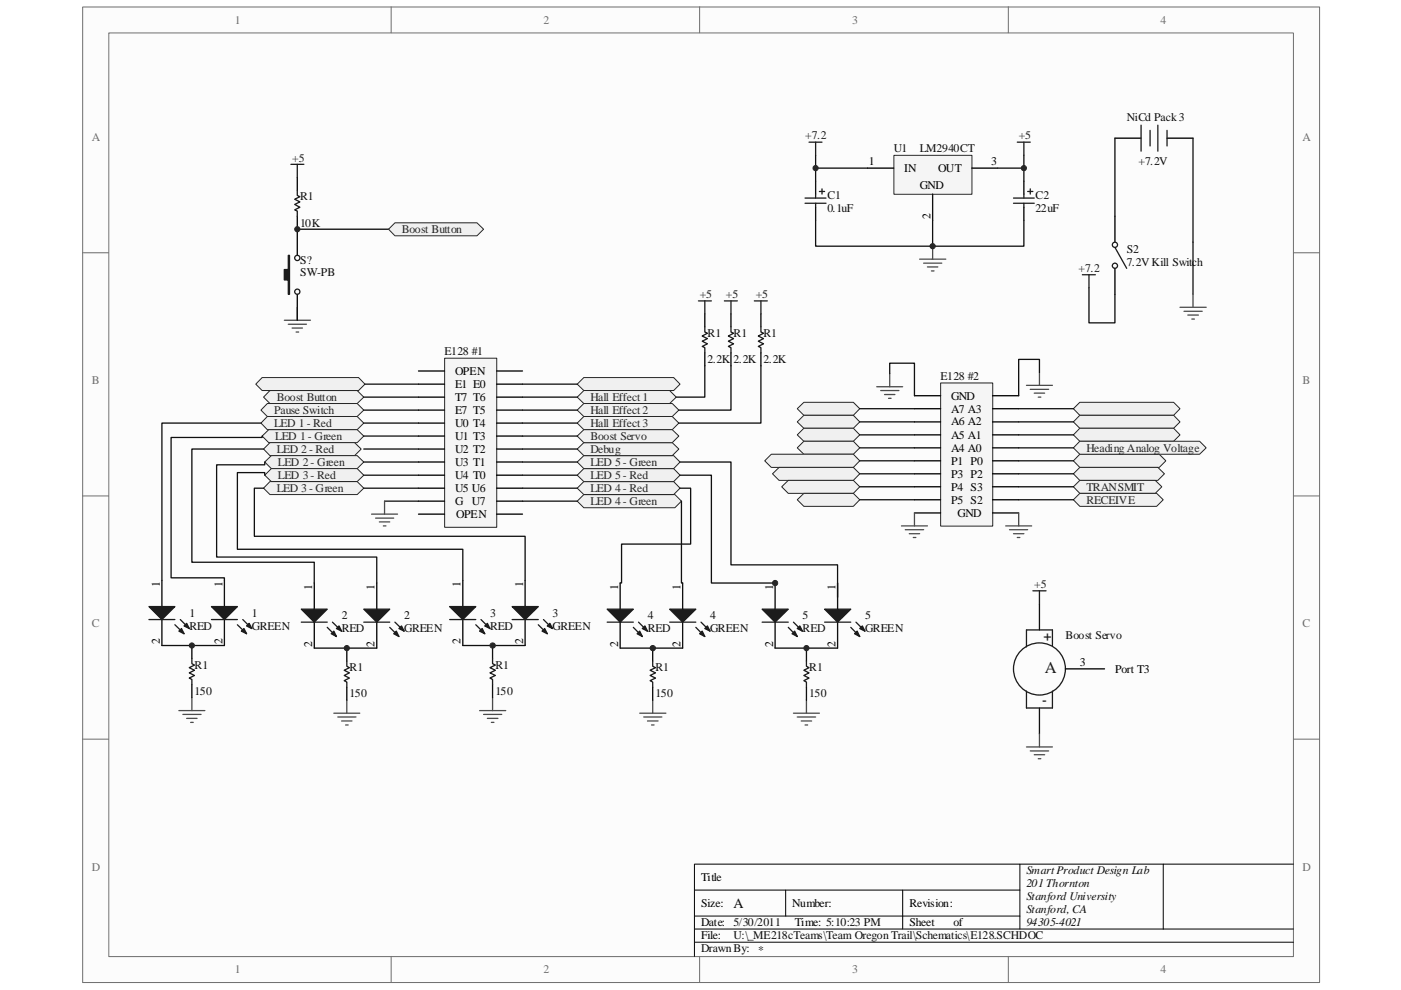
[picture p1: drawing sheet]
<svg xmlns="http://www.w3.org/2000/svg" width="297mm" height="210mm" viewBox="0 0 297 210" stroke-linecap="round" stroke-linejoin="round" font-family="sans-serif">
<path d="M17.6 1.5h262.2v206.8h-262.2z" fill="#fcfcfc"/>
<path d="M17.5 1.5h262.3v206.8h-262.3z" fill="none" stroke="#6e6e6e" stroke-width=".21"/>
<path d="M23.1 7h251.1v195.8h-251.1z" fill="#fcfcfc"/>
<g fill="none" stroke="#6e6e6e" stroke-width=".21">
<path d="M23.1 7h251.1v195.8h-251.1zM82.9 1.4v5.5M148.3 1.4v5.5M213.8 1.4v5.5M17.5 53.6h5.5M274.2 53.6h5.5M17.5 105.2h5.5M274.2 105.2h5.5M17.5 156.7h5.5M274.2 156.7h5.5M82.9 202.8v5.5M148.3 202.8v5.5"/>
<path d="M213.8 202.8v5.5"/>
</g>
<path d="M147.2 188.7h69M147.2 197h127M147.2 194.2h69M147.2 199.8h127M166.6 188.7v5.5M191.4 188.7v8.3M216.2 183.2v13.8M246.6 183.2h-99.4v19.6M274.2 183.2h-27.6v13.8" fill="none" stroke="#000" stroke-width=".21"/>
<path d="M94.3 76h11v35.8h-11z" fill="#f5f5f5"/>
<path d="M94.3 75.9h11v35.9h-11z" fill="none" stroke="#262626" stroke-width=".21"/>
<g fill="none" stroke="#000" stroke-width=".28">
<path d="M88.7 78.7h5.5M105.3 78.7h5.5M88.7 81.4h5.5M88.7 84.2h5.5M88.7 87h5.5M88.7 89.7h5.5M88.7 92.5h5.5M88.7 95.2h5.5M88.7 98h5.5M105.3 81.4h5.5M105.3 84.2h5.5M105.3 87h5.5"/>
<path d="M105.3 89.7h5.5M105.3 92.5h5.5M105.3 95.2h5.5M105.3 98h5.5M88.7 100.8h5.5M88.7 103.5h5.5M88.7 106.3h5.5M88.7 109h5.5M105.3 100.8h5.5M105.3 103.5h5.5M105.3 106.3h5.5M105.3 109h5.5"/>
</g>
<path d="M199.5 81.2h11v30.3h-11z" fill="#f5f5f5"/>
<path d="M199.4 81.2h11.1v30.3h-11.1z" fill="none" stroke="#262626" stroke-width=".21"/>
<g fill="none" stroke="#000" stroke-width=".28">
<path d="M193.9 83.9h5.5M193.9 86.7h5.5M193.9 89.5h5.5M193.9 92.2h5.5M193.9 95h5.5M193.9 97.7h5.5M210.4 83.9h5.6M210.4 86.7h5.6M210.4 89.5h5.6M210.4 92.2h5.6M210.4 95h5.6M210.4 97.7h5.6"/>
<path d="M193.9 100.5h5.5M193.9 103.2h5.5M193.9 106h5.5M193.9 108.8h5.5M210.4 100.5h5.6M210.4 103.2h5.6M210.4 106h5.6M210.4 108.8h5.6"/>
</g>
<g fill="none" stroke="#4c4c4c" stroke-width=".28">
<path d="M78.8 109h5.5M79.6 109.9h3.9M80.4 110.7h2.2M81.3 111.5h.5M81.5 106.3v2.7M191.1 111.5h5.5M191.9 112.3h3.9M192.8 113.2h2.2M193.6 114h.6M193.9 108.8v2.7M213.2 111.5h5.5M214 112.3h3.9"/>
<path d="M214.9 113.2h2.2M215.7 114h.5M216 108.8v2.7"/>
</g>
<path d="M81.5 106.3h7.2" fill="none" stroke="#0e0e0e" stroke-width=".28"/>
<path d="M57.2 82.8h18.5l1.4 1.4-1.4 1.4h-18.5l-1.3-1.4z" fill-rule="evenodd" fill="#f0f0f0"/>
<path d="M57.2 82.8h18.5l1.4 1.4-1.4 1.4h-18.5l-1.3-1.4z" fill="none" stroke="#262626" stroke-width=".21"/>
<path d="M55.6 80.1h20.4l1.4 1.3-1.4 1.4h-20.4l-1.4-1.4z" fill-rule="evenodd" fill="#f0f0f0"/>
<path d="M55.6 80.1h20.4l1.4 1.3-1.4 1.4h-20.4l-1.4-1.4z" fill="none" stroke="#262626" stroke-width=".21"/>
<path d="M77.1 84.2h11.6M77.4 81.4h11.3" fill="none" stroke="#0e0e0e" stroke-width=".28"/>
<path d="M56.7 85.6h19l1.4 1.4-1.4 1.3h-19l-1.4-1.3z" fill-rule="evenodd" fill="#f0f0f0"/>
<path d="M56.7 85.6h19l1.4 1.4-1.4 1.3h-19l-1.4-1.3z" fill="none" stroke="#262626" stroke-width=".21"/>
<path d="M77.1 87h11.6" fill="none" stroke="#0e0e0e" stroke-width=".28"/>
<path d="M56.7 88.3h19l1.4 1.4-1.4 1.4h-19l-1.4-1.4z" fill-rule="evenodd" fill="#f0f0f0"/>
<path d="M56.7 88.3h19l1.4 1.4-1.4 1.4h-19l-1.4-1.4z" fill="none" stroke="#262626" stroke-width=".21"/>
<path d="M77.1 89.7h11.6" fill="none" stroke="#0e0e0e" stroke-width=".28"/>
<path d="M55.6 92.5l1.4-1.4h18.7l1.4 1.4-1.4 1.4h-18.7z" fill-rule="evenodd" fill="#f0f0f0"/>
<path d="M55.6 92.5l1.4-1.4h18.7l1.4 1.4-1.4 1.4h-18.7z" fill="none" stroke="#262626" stroke-width=".21"/>
<path d="M77.1 92.5h11.6" fill="none" stroke="#0e0e0e" stroke-width=".28"/>
<path d="M55.9 95.2l1.3-1.3h18l1.4 1.3-1.4 1.4h-18z" fill-rule="evenodd" fill="#f0f0f0"/>
<path d="M55.9 95.2l1.3-1.3h18l1.4 1.3-1.4 1.4h-18z" fill="none" stroke="#262626" stroke-width=".21"/>
<path d="M77.1 95.2h11.6" fill="none" stroke="#0e0e0e" stroke-width=".28"/>
<path d="M56.1 98l1.4-1.4h18.2l1.4 1.4-1.4 1.4h-18.2z" fill-rule="evenodd" fill="#f0f0f0"/>
<path d="M56.1 98l1.4-1.4h18.2l1.4 1.4-1.4 1.4h-18.2z" fill="none" stroke="#262626" stroke-width=".21"/>
<path d="M77.1 98h11.6" fill="none" stroke="#0e0e0e" stroke-width=".28"/>
<path d="M57.5 99.4h18.2l1.4 1.4-1.4 1.3h-18.2l-1.4-1.3z" fill-rule="evenodd" fill="#f0f0f0"/>
<path d="M57.5 99.4h18.2l1.4 1.4-1.4 1.3h-18.2l-1.4-1.3z" fill="none" stroke="#262626" stroke-width=".21"/>
<path d="M77.1 100.8h11.6" fill="none" stroke="#0e0e0e" stroke-width=".28"/>
<path d="M57.2 102.1h18.5l1.4 1.4-1.4 1.4h-18.5l-1.3-1.4z" fill-rule="evenodd" fill="#f0f0f0"/>
<path d="M57.2 102.1h18.5l1.4 1.4-1.4 1.4h-18.5l-1.3-1.4z" fill="none" stroke="#262626" stroke-width=".21"/>
<path d="M77.1 103.5h11.6" fill="none" stroke="#0e0e0e" stroke-width=".28"/>
<path d="M169 86.7l1.4-1.4h10.5l1.4 1.4-1.4 1.4h-10.5z" fill-rule="evenodd" fill="#f0f0f0"/>
<path d="M169 86.7l1.4-1.4h10.5l1.4 1.4-1.4 1.4h-10.5z" fill="none" stroke="#262626" stroke-width=".21"/>
<path d="M182.3 86.7h11.6" fill="none" stroke="#0e0e0e" stroke-width=".28"/>
<path d="M169 89.5l1.4-1.4h10.5l1.4 1.4-1.4 1.3h-10.5z" fill-rule="evenodd" fill="#f0f0f0"/>
<path d="M169 89.5l1.4-1.4h10.5l1.4 1.4-1.4 1.3h-10.5z" fill="none" stroke="#262626" stroke-width=".21"/>
<path d="M182.3 89.5h11.6" fill="none" stroke="#0e0e0e" stroke-width=".28"/>
<path d="M169 92.2l1.4-1.4h10.5l1.4 1.4-1.4 1.4h-10.5z" fill-rule="evenodd" fill="#f0f0f0"/>
<path d="M169 92.2l1.4-1.4h10.5l1.4 1.4-1.4 1.4h-10.5z" fill="none" stroke="#262626" stroke-width=".21"/>
<path d="M182.3 92.2h11.6" fill="none" stroke="#0e0e0e" stroke-width=".28"/>
<path d="M169 95l1.4-1.4h10.5l1.4 1.4-1.4 1.3h-10.5z" fill-rule="evenodd" fill="#f0f0f0"/>
<path d="M169 95l1.4-1.4h10.5l1.4 1.4-1.4 1.3h-10.5z" fill="none" stroke="#262626" stroke-width=".21"/>
<path d="M182.3 95h11.6" fill="none" stroke="#0e0e0e" stroke-width=".28"/>
<path d="M163.5 96.3h17.4l1.4 1.4-1.4 1.4h-17.4l-1.4-1.4z" fill-rule="evenodd" fill="#f0f0f0"/>
<path d="M163.5 96.3h17.4l1.4 1.4-1.4 1.4h-17.4l-1.4-1.4z" fill="none" stroke="#262626" stroke-width=".21"/>
<path d="M182.3 97.7h11.6" fill="none" stroke="#0e0e0e" stroke-width=".28"/>
<path d="M163.8 100.5l1.4-1.4h15.7l1.4 1.4-1.4 1.4h-15.7z" fill-rule="evenodd" fill="#f0f0f0"/>
<path d="M163.8 100.5l1.4-1.4h15.7l1.4 1.4-1.4 1.4h-15.7z" fill="none" stroke="#262626" stroke-width=".21"/>
<path d="M182.3 100.5h11.6" fill="none" stroke="#0e0e0e" stroke-width=".28"/>
<path d="M165.7 103.2l1.4-1.3h13.8l1.4 1.3-1.4 1.4h-13.8z" fill-rule="evenodd" fill="#f0f0f0"/>
<path d="M165.7 103.2l1.4-1.3h13.8l1.4 1.3-1.4 1.4h-13.8z" fill="none" stroke="#262626" stroke-width=".21"/>
<path d="M182.3 103.2h11.6" fill="none" stroke="#0e0e0e" stroke-width=".28"/>
<path d="M169 106l1.4-1.4h10.5l1.4 1.4-1.4 1.4h-10.5z" fill-rule="evenodd" fill="#f0f0f0"/>
<path d="M169 106l1.4-1.4h10.5l1.4 1.4-1.4 1.4h-10.5z" fill="none" stroke="#262626" stroke-width=".21"/>
<path d="M182.3 106h11.6" fill="none" stroke="#0e0e0e" stroke-width=".28"/>
<path d="M122.4 81.4l1.4-1.3h19l1.4 1.3-1.4 1.4h-19z" fill-rule="evenodd" fill="#f0f0f0"/>
<path d="M122.4 81.4l1.4-1.3h19l1.4 1.3-1.4 1.4h-19z" fill="none" stroke="#262626" stroke-width=".21"/>
<path d="M110.8 81.4h11.6" fill="none" stroke="#0e0e0e" stroke-width=".28"/>
<path d="M122.4 84.2l1.4-1.4h18.2l1.4 1.4-1.4 1.4h-18.2z" fill-rule="evenodd" fill="#f0f0f0"/>
<path d="M122.4 84.2l1.4-1.4h18.2l1.4 1.4-1.4 1.4h-18.2z" fill="none" stroke="#262626" stroke-width=".21"/>
<path d="M110.8 84.2h11.6" fill="none" stroke="#0e0e0e" stroke-width=".28"/>
<path d="M122.4 89.7l1.4-1.4h18.7l1.4 1.4-1.4 1.4h-18.7z" fill-rule="evenodd" fill="#f0f0f0"/>
<path d="M122.4 89.7l1.4-1.4h18.7l1.4 1.4-1.4 1.4h-18.7z" fill="none" stroke="#262626" stroke-width=".21"/>
<path d="M110.8 89.7h11.6" fill="none" stroke="#0e0e0e" stroke-width=".28"/>
<path d="M122.4 87l1.4-1.4h18.7l1.4 1.4-1.4 1.3h-18.7z" fill-rule="evenodd" fill="#f0f0f0"/>
<path d="M122.4 87l1.4-1.4h18.7l1.4 1.4-1.4 1.3h-18.7z" fill="none" stroke="#262626" stroke-width=".21"/>
<path d="M110.8 87h11.6" fill="none" stroke="#0e0e0e" stroke-width=".28"/>
<path d="M227.6 86.7l1.3-1.4h19.9l1.4 1.4-1.4 1.4h-19.9z" fill-rule="evenodd" fill="#f0f0f0"/>
<path d="M227.6 86.7l1.3-1.4h19.9l1.4 1.4-1.4 1.4h-19.9z" fill="none" stroke="#262626" stroke-width=".21"/>
<path d="M216 86.7h11.6" fill="none" stroke="#0e0e0e" stroke-width=".28"/>
<path d="M228.9 88.1h19.9l1.4 1.4-1.4 1.3h-19.9l-1.3-1.3z" fill-rule="evenodd" fill="#f0f0f0"/>
<path d="M228.9 88.1h19.9l1.4 1.4-1.4 1.3h-19.9l-1.3-1.3z" fill="none" stroke="#262626" stroke-width=".21"/>
<path d="M216 89.5h11.6" fill="none" stroke="#0e0e0e" stroke-width=".28"/>
<path d="M228.9 90.8h19.9l1.4 1.4-1.4 1.4h-19.9l-1.3-1.4z" fill-rule="evenodd" fill="#f0f0f0"/>
<path d="M228.9 90.8h19.9l1.4 1.4-1.4 1.4h-19.9l-1.3-1.4z" fill="none" stroke="#262626" stroke-width=".21"/>
<path d="M216 92.2h11.6" fill="none" stroke="#0e0e0e" stroke-width=".28"/>
<path d="M228.9 96.3h16.9l1.4 1.4-1.4 1.4h-16.9l-1.3-1.4z" fill-rule="evenodd" fill="#f0f0f0"/>
<path d="M228.9 96.3h16.9l1.4 1.4-1.4 1.4h-16.9l-1.3-1.4z" fill="none" stroke="#262626" stroke-width=".21"/>
<path d="M216 97.7h11.6" fill="none" stroke="#0e0e0e" stroke-width=".28"/>
<path d="M227.6 100.5l1.3-1.4h16.6l1.4 1.4-1.4 1.4h-16.6z" fill-rule="evenodd" fill="#f0f0f0"/>
<path d="M227.6 100.5l1.3-1.4h16.6l1.4 1.4-1.4 1.4h-16.6z" fill="none" stroke="#262626" stroke-width=".21"/>
<path d="M216 100.5h11.6" fill="none" stroke="#0e0e0e" stroke-width=".28"/>
<path d="M227.6 103.2l1.3-1.3h16l1.4 1.3-1.4 1.4h-16z" fill-rule="evenodd" fill="#f0f0f0"/>
<path d="M227.6 103.2l1.3-1.3h16l1.4 1.3-1.4 1.4h-16z" fill="none" stroke="#262626" stroke-width=".21"/>
<path d="M216 103.2h11.6" fill="none" stroke="#0e0e0e" stroke-width=".28"/>
<path d="M228.9 104.6h16.3l1.4 1.4-1.4 1.4h-16.3l-1.3-1.4z" fill-rule="evenodd" fill="#f0f0f0"/>
<path d="M228.9 104.6h16.3l1.4 1.4-1.4 1.4h-16.3l-1.3-1.4z" fill="none" stroke="#262626" stroke-width=".21"/>
<path d="M216 106h11.6" fill="none" stroke="#0e0e0e" stroke-width=".28"/>
<path d="M122.4 106.3l1.4-1.4h19.3l1.4 1.4-1.4 1.4h-19.3z" fill-rule="evenodd" fill="#f0f0f0"/>
<path d="M122.4 106.3l1.4-1.4h19.3l1.4 1.4-1.4 1.4h-19.3z" fill="none" stroke="#262626" stroke-width=".21"/>
<path d="M110.8 106.3h11.6" fill="none" stroke="#0e0e0e" stroke-width=".28"/>
<path d="M123.8 102.1h19l1.4 1.4-1.4 1.4h-19l-1.4-1.4z" fill-rule="evenodd" fill="#f0f0f0"/>
<path d="M123.8 102.1h19l1.4 1.4-1.4 1.4h-19l-1.4-1.4z" fill="none" stroke="#262626" stroke-width=".21"/>
<path d="M110.8 103.5h11.6" fill="none" stroke="#0e0e0e" stroke-width=".28"/>
<path d="M122.4 100.8l1.4-1.4h19l1.4 1.4-1.4 1.3h-19z" fill-rule="evenodd" fill="#f0f0f0"/>
<path d="M122.4 100.8l1.4-1.4h19l1.4 1.4-1.4 1.3h-19z" fill="none" stroke="#262626" stroke-width=".21"/>
<path d="M110.8 100.8h11.6" fill="none" stroke="#0e0e0e" stroke-width=".28"/>
<path d="M122.4 98l1.4-1.4h19l1.4 1.4-1.4 1.4h-19z" fill-rule="evenodd" fill="#f0f0f0"/>
<path d="M122.4 98l1.4-1.4h19l1.4 1.4-1.4 1.4h-19z" fill="none" stroke="#262626" stroke-width=".21"/>
<path d="M110.8 98h11.6" fill="none" stroke="#0e0e0e" stroke-width=".28"/>
<path d="M122.4 95.2l1.4-1.3h18.7l1.4 1.3-1.4 1.4h-18.7z" fill-rule="evenodd" fill="#f0f0f0"/>
<path d="M122.4 95.2l1.4-1.3h18.7l1.4 1.3-1.4 1.4h-18.7z" fill="none" stroke="#262626" stroke-width=".21"/>
<path d="M110.8 95.2h11.6" fill="none" stroke="#0e0e0e" stroke-width=".28"/>
<path d="M122.4 92.5l1.4-1.4h18.7l1.4 1.4-1.4 1.4h-18.7z" fill-rule="evenodd" fill="#f0f0f0"/>
<path d="M122.4 92.5l1.4-1.4h18.7l1.4 1.4-1.4 1.4h-18.7z" fill="none" stroke="#262626" stroke-width=".21"/>
<path d="M110.8 92.5h11.6" fill="none" stroke="#0e0e0e" stroke-width=".28"/>
<path d="M228.9 93.6h25.4l1.4 1.4-1.4 1.3h-25.4l-1.3-1.3z" fill-rule="evenodd" fill="#f0f0f0"/>
<path d="M228.9 93.6h25.4l1.4 1.4-1.4 1.3h-25.4l-1.3-1.3z" fill="none" stroke="#262626" stroke-width=".21"/>
<path d="M63 48.6h19.4M188.6 79.2v-2.2h5.3v6.9M220.4 79v-2.8h-4.4v7.7M216 95h11.6" fill="none" stroke="#0e0e0e" stroke-width=".28"/>
<g fill="none" stroke="#4c4c4c" stroke-width=".28">
<path d="M60.3 67.9h5.5M61.1 68.7h3.9M61.9 69.6h2.2M62.8 70.4h.5M63 65.2v2.7M188.6 79.2v2.8M220.4 79v2.7M185.9 82h5.5M186.7 82.8h3.9M187.5 83.7h2.2M188.4 84.5h.5M217.6 81.7h5.5"/>
<path d="M218.4 82.6h3.9M219.3 83.4h2.2M220.1 84.2h.6"/>
</g>
<path d="M61.7 34.8h2.7M63 34.8v2.8M63 40.3v1.1l.6 .3-1.1 .5 1.1 .6-1.1 .5 1.1 .6-1.1 .6 .5 .2v1.1" fill="none" stroke="#1c1c1c" stroke-width=".28"/>
<path d="M63 37.6v2.7M63 45.8v2.8" fill="none" stroke="#000" stroke-width=".28"/>
<path d="M82.4 48.6l1.3-1.4h17.4l1.4 1.4-1.4 1.4h-17.4z" fill-rule="evenodd" fill="#f0f0f0"/>
<path d="M82.4 48.6l1.3-1.4h17.4l1.4 1.4-1.4 1.4h-17.4z" fill="none" stroke="#262626" stroke-width=".21"/>
<path d="M189.6 33h16.5v8.2h-16.5z" fill="#f5f5f5"/>
<path d="M189.5 32.9h16.6v8.3h-16.6z" fill="none" stroke="#262626" stroke-width=".21"/>
<g fill="none" stroke="#000" stroke-width=".28">
<path d="M172.9 38.4v2.7M183.9 35.6h5.6M206 35.6h5.5M217.1 38.4v2.7M236.4 29.3h5.5M247.4 29.3h5.5M63 48.6v5.5M172.9 43.9v2.8M197.7 41.1v5.6M217.1 43.9v2.8M236.4 45.8v5.6M236.4 56.9v5.5"/>
<path d="M63 62.4v5.5"/>
</g>
<g fill="none" stroke="#1c1c1c" stroke-width=".28">
<path d="M171.5 30.1h2.8M172.9 30.1v2.8M215.7 30.1h2.7M217.1 30.1v2.8M241.9 26.5v5.5M243.8 27.6v3.3M245.5 26.5v5.5M247.4 27.6v3.3M170.7 42h4.4M170.7 43.1h4.4M172.9 41.1v.9M172.9 43.1v.8"/>
<path d="M173.7 40.6h1.1M174.3 40v1.1M214.9 42h4.4M214.9 43.1h4.4M217.1 41.1v.9M217.1 43.1v.8M217.9 40.6h1.1M218.4 40v1.1M236.4 52.5l2.5 4.4"/>
<circle cx="236.4" cy="51.9" r=".55"/>
<circle cx="236.4" cy="56.3" r=".55"/>
</g>
<path d="M195 54.9h5.5M195.8 55.8h3.9M196.6 56.6h2.2M197.5 57.4h.5M197.7 52.2v2.7M250.2 65.2h5.5M251 66h3.9M251.8 66.8h2.3M252.7 67.6h.5M252.9 62.4v2.8" fill="none" stroke="#4c4c4c" stroke-width=".28"/>
<path d="M172.9 35.6h11M172.9 32.9v5.5M211.5 35.6h5.6M217.1 32.9v5.5M236.4 29.3v16.5M252.9 29.3v33.1M172.9 46.7v5.5h44.2v-5.5M197.7 46.7v5.5" fill="none" stroke="#0e0e0e" stroke-width=".28"/>
<path d="M61.1 54.1h.3v8.3h-.3v-3h-.8v-2.3h.8z" fill-rule="evenodd" fill="#1c1c1c"/>
<g fill="none" stroke="#1c1c1c" stroke-width=".28">
<path d="M61.1 54.1h.3v8.3h-.3v-3h-.8v-2.2h.8z"/>
<circle cx="63" cy="54.7" r=".55"/>
<circle cx="63" cy="61.8" r=".55"/>
</g>
<path d="M34.3 123.1v5.5M34.3 131.4v5.5" fill="none" stroke="#000" stroke-width=".28"/>
<path d="M31.6 128.6h5.5l-2.8 2.8z" fill="#1c1c1c"/>
<path d="M31.6 128.6h5.5l-2.8 2.8zM37.1 132.5l1.9 1.9M38.2 131.4l1.9 1.9" fill="none" stroke="#1c1c1c" stroke-width=".28"/>
<path d="M38.5 133.3l.5 1.1-1.1-.6z" fill="#1c1c1c"/>
<path d="M38.5 133.3l.5 1.1-1.1-.6z" fill="none" stroke="#1c1c1c" stroke-width=".28"/>
<path d="M39 132.7l.6-.5 .5 1.1z" fill="#1c1c1c"/>
<path d="M31.6 131.4h5.5M39.6 132.2l.5 1.1-1.1-.6z" fill="none" stroke="#1c1c1c" stroke-width=".28"/>
<path d="M47.6 123.1v5.5M47.6 131.4v5.5" fill="none" stroke="#000" stroke-width=".28"/>
<path d="M44.8 128.6h5.5l-2.7 2.8z" fill="#1c1c1c"/>
<path d="M44.8 128.6h5.5l-2.7 2.8zM50.3 132.5l2 1.9M51.5 131.4l1.9 1.9" fill="none" stroke="#1c1c1c" stroke-width=".28"/>
<path d="M51.2 133.8l.5-.5 .6 1.1z" fill="#1c1c1c"/>
<path d="M51.7 133.3l.6 1.1-1.1-.6z" fill="none" stroke="#1c1c1c" stroke-width=".28"/>
<path d="M52.3 132.7l.5-.5 .6 1.1z" fill="#1c1c1c"/>
<path d="M44.8 131.4h5.5M52.3 132.7l.5-.5 .6 1.1z" fill="none" stroke="#1c1c1c" stroke-width=".28"/>
<path d="M34.3 136.9h13.3" fill="none" stroke="#0e0e0e" stroke-width=".28"/>
<path d="M37.9 150.7h5.5M38.8 151.5h3.8M39.6 152.3h2.2M40.4 153.2h.6M40.7 147.9v2.8" fill="none" stroke="#4c4c4c" stroke-width=".28"/>
<path d="M66.6 123.6v5.6M66.6 131.9v5.5" fill="none" stroke="#000" stroke-width=".28"/>
<path d="M63.9 129.2h5.5l-2.8 2.7z" fill="#1c1c1c"/>
<path d="M63.9 129.2h5.5l-2.8 2.7zM69.4 133l1.9 2M70.5 131.9l1.9 1.9" fill="none" stroke="#1c1c1c" stroke-width=".28"/>
<path d="M70.2 134.4l.6-.6 .5 1.2z" fill="#1c1c1c"/>
<path d="M70.2 134.4l.6-.6 .5 1.2z" fill="none" stroke="#1c1c1c" stroke-width=".28"/>
<path d="M71.3 133.3l.6-.6 .5 1.1z" fill="#1c1c1c"/>
<path d="M63.9 131.9h5.5M71.3 133.3l.6-.6 .5 1.1z" fill="none" stroke="#1c1c1c" stroke-width=".28"/>
<path d="M79.9 123.6v5.6M79.9 131.9v5.5" fill="none" stroke="#000" stroke-width=".28"/>
<path d="M77.1 129.2h5.5l-2.7 2.7z" fill="#1c1c1c"/>
<path d="M77.1 129.2h5.5l-2.7 2.7zM82.6 133l2 2M83.7 131.9l2 1.9" fill="none" stroke="#1c1c1c" stroke-width=".28"/>
<path d="M83.5 134.4l.5-.6 .6 1.2z" fill="#1c1c1c"/>
<path d="M84 133.8l.6 1.2-1.1-.6z" fill="none" stroke="#1c1c1c" stroke-width=".28"/>
<path d="M84.6 133.3l.5-.6 .6 1.1z" fill="#1c1c1c"/>
<path d="M77.1 131.9h5.5M84.6 133.3l.5-.6 .6 1.1z" fill="none" stroke="#1c1c1c" stroke-width=".28"/>
<path d="M66.6 137.4h13.3" fill="none" stroke="#0e0e0e" stroke-width=".28"/>
<path d="M70.8 151.2h5.5M71.6 152h3.9M72.4 152.9h2.2M73.3 153.7h.5M73.5 148.5v2.7" fill="none" stroke="#4c4c4c" stroke-width=".28"/>
<path d="M98.1 123.1v5.5M98.1 131.4v5.5" fill="none" stroke="#000" stroke-width=".28"/>
<path d="M95.3 128.6h5.6l-2.8 2.8z" fill="#1c1c1c"/>
<path d="M95.3 128.6h5.6l-2.8 2.8zM100.9 132.5l1.9 1.9M102 131.4l1.9 1.9" fill="none" stroke="#1c1c1c" stroke-width=".28"/>
<path d="M101.7 133.8l.5-.5 .6 1.1z" fill="#1c1c1c"/>
<path d="M102.2 133.3l.6 1.1-1.1-.6z" fill="none" stroke="#1c1c1c" stroke-width=".28"/>
<path d="M102.8 132.7l.5-.5 .6 1.1z" fill="#1c1c1c"/>
<path d="M95.3 131.4h5.6M103.3 132.2l.6 1.1-1.1-.6z" fill="none" stroke="#1c1c1c" stroke-width=".28"/>
<path d="M111.3 123.1v5.5M111.3 131.4v5.5" fill="none" stroke="#000" stroke-width=".28"/>
<path d="M108.6 128.6h5.5l-2.8 2.8z" fill="#1c1c1c"/>
<path d="M108.6 128.6h5.5l-2.8 2.8zM114.1 132.5l1.9 1.9M115.2 131.4l1.9 1.9" fill="none" stroke="#1c1c1c" stroke-width=".28"/>
<path d="M115.5 133.3l.5 1.1-1.1-.6z" fill="#1c1c1c"/>
<path d="M115.5 133.3l.5 1.1-1.1-.6z" fill="none" stroke="#1c1c1c" stroke-width=".28"/>
<path d="M116.6 132.2l.5 1.1-1.1-.6z" fill="#1c1c1c"/>
<path d="M108.6 131.4h5.5M116.6 132.2l.5 1.1-1.1-.6z" fill="none" stroke="#1c1c1c" stroke-width=".28"/>
<path d="M98.1 136.9h13.2" fill="none" stroke="#0e0e0e" stroke-width=".28"/>
<path d="M101.7 150.7h5.5M102.5 151.5h3.9M103.3 152.3h2.3M104.2 153.2h.5M104.4 147.9v2.8" fill="none" stroke="#4c4c4c" stroke-width=".28"/>
<path d="M131.5 123.6v5.6M131.5 131.9v5.5" fill="none" stroke="#000" stroke-width=".28"/>
<path d="M128.7 129.2h5.6l-2.8 2.7z" fill="#1c1c1c"/>
<path d="M128.7 129.2h5.6l-2.8 2.7zM134.3 133l1.9 2M135.4 131.9l1.9 1.9" fill="none" stroke="#1c1c1c" stroke-width=".28"/>
<path d="M135.1 134.4l.5-.6 .6 1.2z" fill="#1c1c1c"/>
<path d="M135.1 134.4l.5-.6 .6 1.2z" fill="none" stroke="#1c1c1c" stroke-width=".28"/>
<path d="M136.2 133.3l.5-.6 .6 1.1z" fill="#1c1c1c"/>
<path d="M128.7 131.9h5.6M136.2 133.3l.5-.6 .6 1.1z" fill="none" stroke="#1c1c1c" stroke-width=".28"/>
<path d="M144.7 123.6v5.6M144.7 131.9v5.5" fill="none" stroke="#000" stroke-width=".28"/>
<path d="M142 129.2h5.5l-2.8 2.7z" fill="#1c1c1c"/>
<path d="M142 129.2h5.5l-2.8 2.7zM147.5 133l1.9 2M148.6 131.9l1.9 1.9" fill="none" stroke="#1c1c1c" stroke-width=".28"/>
<path d="M148.3 134.4l.6-.6 .5 1.2z" fill="#1c1c1c"/>
<path d="M148.9 133.8l.5 1.2-1.1-.6z" fill="none" stroke="#1c1c1c" stroke-width=".28"/>
<path d="M149.4 133.3l.6-.6 .5 1.1z" fill="#1c1c1c"/>
<path d="M142 131.9h5.5M149.4 133.3l.6-.6 .5 1.1z" fill="none" stroke="#1c1c1c" stroke-width=".28"/>
<path d="M131.5 137.4h13.2" fill="none" stroke="#0e0e0e" stroke-width=".28"/>
<path d="M135.6 151.2h5.6M136.5 152h3.8M137.3 152.9h2.2M138.1 153.7h.6M138.4 148.5v2.7" fill="none" stroke="#4c4c4c" stroke-width=".28"/>
<path d="M164.3 123.6v5.6M164.3 131.9v5.5" fill="none" stroke="#000" stroke-width=".28"/>
<path d="M161.6 129.2h5.5l-2.8 2.7z" fill="#1c1c1c"/>
<path d="M161.6 129.2h5.5l-2.8 2.7zM167.1 133l1.9 2M168.2 131.9l1.9 1.9" fill="none" stroke="#1c1c1c" stroke-width=".28"/>
<path d="M167.9 134.4l.6-.6 .5 1.2z" fill="#1c1c1c"/>
<path d="M168.5 133.8l.5 1.2-1.1-.6z" fill="none" stroke="#1c1c1c" stroke-width=".28"/>
<path d="M169 133.3l.6-.6 .5 1.1z" fill="#1c1c1c"/>
<path d="M161.6 131.9h5.5M169 133.3l.6-.6 .5 1.1z" fill="none" stroke="#1c1c1c" stroke-width=".28"/>
<path d="M177.6 123.6v5.6M177.6 131.9v5.5" fill="none" stroke="#000" stroke-width=".28"/>
<path d="M174.8 129.2h5.6l-2.8 2.7z" fill="#1c1c1c"/>
<path d="M174.8 129.2h5.6l-2.8 2.7zM180.4 133l1.9 2M181.5 131.9l1.9 1.9" fill="none" stroke="#1c1c1c" stroke-width=".28"/>
<path d="M181.2 134.4l.5-.6 .6 1.2z" fill="#1c1c1c"/>
<path d="M181.7 133.8l.6 1.2-1.1-.6z" fill="none" stroke="#1c1c1c" stroke-width=".28"/>
<path d="M182.3 133.3l.5-.6 .6 1.1z" fill="#1c1c1c"/>
<path d="M174.8 131.9h5.6M182.3 133.3l.5-.6 .6 1.1z" fill="none" stroke="#1c1c1c" stroke-width=".28"/>
<path d="M164.3 137.4h13.3" fill="none" stroke="#0e0e0e" stroke-width=".28"/>
<path d="M168.2 151.2h5.5M169 152h3.9M169.9 152.9h2.2M170.7 153.7h.5M171 148.5v2.7" fill="none" stroke="#4c4c4c" stroke-width=".28"/>
<circle cx="197.7" cy="52.2" r=".55" fill="#262626"/>
<circle cx="197.7" cy="52.2" r=".55" fill="none" stroke="#262626" stroke-width=".21"/>
<circle cx="217.1" cy="35.6" r=".55" fill="#262626"/>
<circle cx="217.1" cy="35.6" r=".55" fill="none" stroke="#262626" stroke-width=".21"/>
<circle cx="172.9" cy="35.6" r=".55" fill="#262626"/>
<circle cx="172.9" cy="35.6" r=".55" fill="none" stroke="#262626" stroke-width=".21"/>
<path d="M230.9 61v7.5h5.5v-6.1M55.3 89.7h-21v33.4M55.6 92.5v.3h-19.3v29.7h11.3v.6M55.9 95.2h-15.2v24h25.9v4.4M56.1 98v.6h-10.2v19.5h34v5.5M144.2 98h10.8v21.8h22.6v6.9M55.9 103.5h-2v10.2h57.4v9.4M56.1 100.8v-.6h-5.8v16.3h47.8v6.6M144.2 100.8h6.6v22.8h13.8h-.3M144.2 103.5h2.2v11.9h-14.6v8.2h-.3M144.5 106.3v17.3h.2" fill="none" stroke="#0e0e0e" stroke-width=".28"/>
<path d="M229.5 58.3h2.7M230.9 58.3v2.7" fill="none" stroke="#1c1c1c" stroke-width=".28"/>
<circle cx="164.3" cy="123.6" r=".55" fill="#262626"/>
<circle cx="164.3" cy="123.6" r=".55" fill="none" stroke="#262626" stroke-width=".21"/>
<g fill="none" stroke="#000" stroke-width=".28">
<path d="M149.4 66.5v2.8M149.4 74.8v2.8M155 66.5v2.8M155 74.8v2.8M161.3 66.5v2.8M161.3 74.8v2.8M40.7 136.9v2.7M73.5 137.4v2.8M104.4 136.9v2.7M138.4 137.4v2.8M171 137.4v2.8M220.4 128.1v5.5"/>
<path d="M40.7 145.2v2.7M73.5 145.7v2.8M104.4 145.2v2.7M138.4 145.7v2.8M171 145.7v2.8M220.4 150.1v5.5M225.9 141.8h8.3"/>
</g>
<g fill="none" stroke="#1c1c1c" stroke-width=".28">
<path d="M148.1 63.8h2.7M149.4 69.3v1.1l.6 .3-1.1 .5 1.1 .6-1.1 .5 1.1 .6-1.1 .5 .5 .3v1.1M149.4 63.8v2.7M153.6 63.8h2.7M155 69.3v1.1l.5 .3-1.1 .5 1.1 .6-1.1 .5 1.1 .6-1.1 .5 .6 .3v1.1M155 63.8v2.7M159.9 63.8h2.8M161.3 69.3v1.1l.6 .3-1.1 .5 1.1 .6-1.1 .5 1.1 .6-1.1 .5 .5 .3v1.1M161.3 63.8v2.7M40.7 139.6v1.1l.5 .3-1.1 .6 1.1 .5-1.1 .6 1.1 .5-1.1 .6 .6 .3v1.1M104.4 139.6v1.1l.6 .3-1.1 .6 1.1 .5-1.1 .6 1.1 .5-1.1 .6 .5 .3v1.1M219 125.3h2.8"/>
<path d="M220.4 125.3v2.8M223.1 136.9v-3.3h-5.5v3.6M73.5 140.2v1.1l.6 .3-1.1 .5 1.1 .6-1.1 .5 1.1 .6-1.1 .5 .5 .3v1.1M138.4 140.2v1.1l.6 .3-1.2 .5 1.2 .6-1.2 .5 1.2 .6-1.2 .5 .6 .3v1.1M171 140.2v1.1l.5 .3-1.1 .5 1.1 .6-1.1 .5 1.1 .6-1.1 .5 .6 .3v1.1M217.6 146.5v3.6h5.5v-3.6"/>
<circle cx="220.4" cy="141.8" r="5.5"/>
</g>
<path d="M149.4 77.6v6.6h-6M155 77.6v9.4h-11.1M161.3 77.6v12.1h-17.4" fill="none" stroke="#0e0e0e" stroke-width=".28"/>
<path d="M217.6 158.4h5.5M218.4 159.2h3.9M220.4 155.6v2.8M219.3 160h2.2M220.1 160.9h.6" fill="none" stroke="#4c4c4c" stroke-width=".28"/>
<circle cx="40.7" cy="136.9" r=".55" fill="#262626"/>
<circle cx="40.7" cy="136.9" r=".55" fill="none" stroke="#262626" stroke-width=".21"/>
<circle cx="73.5" cy="137.4" r=".55" fill="#262626"/>
<circle cx="73.5" cy="137.4" r=".55" fill="none" stroke="#262626" stroke-width=".21"/>
<circle cx="104.5" cy="136.9" r=".56" fill="#262626"/>
<circle cx="104.5" cy="136.9" r=".56" fill="none" stroke="#262626" stroke-width=".21"/>
<circle cx="138.4" cy="137.4" r=".56" fill="#262626"/>
<circle cx="138.4" cy="137.4" r=".56" fill="none" stroke="#262626" stroke-width=".21"/>
<circle cx="171" cy="137.4" r=".55" fill="#262626"/>
<circle cx="171" cy="137.4" r=".55" fill="none" stroke="#262626" stroke-width=".21"/>
<circle cx="63" cy="48.6" r=".55" fill="#262626"/>
<circle cx="63" cy="48.6" r=".55" fill="none" stroke="#262626" stroke-width=".21"/>
<text font-size="3.5" fill="#1c1c1c" x="221.5" y="142.7">A</text>
<g font-size="3" fill="#1c1c1c">
<text x="221.2" y="135.9">+</text>
<text x="221" y="149.4">-</text>
</g>
<text font-size="3" fill="#0e0e0e" x="155.5" y="192.4">A</text>
<g font-size="2.5" fill="#706f64">
<text x="49.8" y="5">1</text>
<text x="115.2" y="5">2</text>
<text x="180.7" y="5">3</text>
<text x="246.1" y="5">4</text>
<text x="19.5" y="29.8">A</text>
<text x="276.2" y="29.8">A</text>
<text x="19.5" y="81.4">B</text>
<text x="276.2" y="81.4">B</text>
<text x="19.5" y="133">C</text>
<text x="276.2" y="133">C</text>
<text x="19.5" y="184.6">D</text>
<text x="276.2" y="184.6">D</text>
<text x="49.8" y="206.3">1</text>
<text x="115.2" y="206.3">2</text>
<text x="180.7" y="206.3">3</text>
<text x="246.1" y="206.3">4</text>
</g>
<g font-size="2.5" fill="#1c1c1c">
<text x="170.7" y="29.5">+7.2</text>
<text x="216" y="29.5">+5</text>
<text x="62" y="34.2">+5</text>
<text x="228.7" y="57.7">+7.2</text>
<text x="148.4" y="63.2">+5</text>
<text x="153.9" y="63.2">+5</text>
<text x="160.2" y="63.2">+5</text>
<text x="219.3" y="124.7">+5</text>
</g>
<g font-size="2.5" fill="#0e0e0e">
<text x="238.9" y="25.7">NiCd Pack 3</text>
<text x="189.5" y="32.3">U1</text>
<text x="195" y="32.3">LM2940CT</text>
<text x="241.4" y="35.1">+7.2V</text>
<text x="63.6" y="42.5">R1</text>
<text x="175.4" y="45">0.1uF</text>
<text x="175.4" y="42.2">C1</text>
<text x="219.6" y="45">22uF</text>
<text x="219.6" y="42.2">C2</text>
<text x="63.6" y="48">10K</text>
<text x="238.9" y="53.6">S2</text>
<text x="63.6" y="58.5">SW-PB</text>
<text x="63.6" y="56">S?</text>
<text x="238.9" y="56.3">7.2V Kill Switch</text>
<text x="150" y="71.5">R1</text>
<text x="155.5" y="71.5">R1</text>
<text x="161.9" y="71.5">R1</text>
<text x="94.3" y="75.4">E128 #1</text>
<text x="150" y="77">2.2K</text>
<text x="155.5" y="77">2.2K</text>
<text x="161.9" y="77">2.2K</text>
<text x="199.4" y="80.6">E128 #2</text>
<text x="40.2" y="130.8">1</text>
<text x="53.4" y="130.8">1</text>
<text x="72.5" y="131.3">2</text>
<text x="85.7" y="131.3">2</text>
<text x="103.9" y="130.8">3</text>
<text x="117.2" y="130.8">3</text>
<text x="137.3" y="131.3">4</text>
<text x="150.6" y="131.3">4</text>
<text x="170.2" y="131.3">5</text>
<text x="183.4" y="131.3">5</text>
<text x="40.2" y="133.5">RED</text>
<text x="53.4" y="133.5">GREEN</text>
<text x="72.5" y="134.1">RED</text>
<text x="85.7" y="134.1">GREEN</text>
<text x="103.9" y="133.5">RED</text>
<text x="117.2" y="133.5">GREEN</text>
<text x="137.3" y="134.1">RED</text>
<text x="150.6" y="134.1">GREEN</text>
<text x="170.2" y="134.1">RED</text>
<text x="183.4" y="134.1">GREEN</text>
<text x="225.9" y="135.5">Boost Servo</text>
<text x="41.3" y="141.8">R1</text>
<text x="74.1" y="142.4">R1</text>
<text x="105" y="141.8">R1</text>
<text x="139" y="142.4">R1</text>
<text x="171.5" y="142.4">R1</text>
<text x="41.3" y="147.3">150</text>
<text x="74.1" y="147.9">150</text>
<text x="105" y="147.3">150</text>
<text x="139" y="147.9">150</text>
<text x="171.5" y="147.9">150</text>
<text x="217.6" y="185.4">Smart Product Design Lab</text>
<text x="217.6" y="188.1">201 Thornton</text>
<text x="217.6" y="190.9">Stanford University</text>
<text x="155.5" y="196.4">5/30/2011</text>
<text x="217.6" y="193.7">Stanford, CA</text>
<text x="217.6" y="196.4">94305-4021</text>
<text x="155.5" y="199.2">U:\_ME218cTeams\Team Oregon Trail\Schematics\E128.SCHDOC</text>
<text x="160.8" y="202.2">*</text>
</g>
<g font-size="2.5">
<text x="184.2" y="35.1">1</text>
<text x="210.2" y="35.1">3</text>
<text x="191.7" y="36.4">IN</text>
<text x="195" y="40">GND</text>
<text x="198.9" y="36.4">OUT</text>
<text x="197.3" y="46.4" transform="rotate(-90 197.3 46.4)">2</text>
<text x="96.5" y="79.5">OPEN</text>
<text x="96.5" y="82.3">E1 E0</text>
<text x="96.5" y="85">T7 T6</text>
<text x="96.5" y="87.8">E7 T5</text>
<text x="201.6" y="84.7">GND</text>
<text x="201.6" y="87.5">A7 A3</text>
<text x="96.5" y="90.5">U0 T4</text>
<text x="96.5" y="93.3">U1 T3</text>
<text x="201.6" y="90.2">A6 A2</text>
<text x="201.6" y="93">A5 A1</text>
<text x="201.6" y="95.8">A4 A0</text>
<text x="96.5" y="96">U2 T2</text>
<text x="96.5" y="98.8">U3 T1</text>
<text x="96.5" y="101.6">U4 T0</text>
<text x="201.6" y="98.5">P1 P0</text>
<text x="201.6" y="101.3">P3 P2</text>
<text x="96.5" y="104.3">U5 U6</text>
<text x="96.5" y="107.1">G</text>
<text x="100.1" y="107.1">U7</text>
<text x="201.6" y="104">P4 S3</text>
<text x="201.6" y="106.8">P5 S2</text>
<text x="96.7" y="109.8">OPEN</text>
<text x="203" y="109.6">GND</text>
<text x="33.9" y="124.5" transform="rotate(-90 33.9 124.5)">1</text>
<text x="47.2" y="124.5" transform="rotate(-90 47.2 124.5)">1</text>
<text x="66.2" y="125" transform="rotate(-90 66.2 125)">1</text>
<text x="79.4" y="125" transform="rotate(-90 79.4 125)">1</text>
<text x="97.7" y="124.5" transform="rotate(-90 97.7 124.5)">1</text>
<text x="110.9" y="124.5" transform="rotate(-90 110.9 124.5)">1</text>
<text x="131.1" y="125" transform="rotate(-90 131.1 125)">1</text>
<text x="144.3" y="125" transform="rotate(-90 144.3 125)">1</text>
<text x="163.9" y="125" transform="rotate(-90 163.9 125)">1</text>
<text x="177.2" y="125" transform="rotate(-90 177.2 125)">1</text>
<text x="33.9" y="136.6" transform="rotate(-90 33.9 136.6)">2</text>
<text x="47.2" y="136.6" transform="rotate(-90 47.2 136.6)">2</text>
<text x="66.2" y="137.2" transform="rotate(-90 66.2 137.2)">2</text>
<text x="79.4" y="137.2" transform="rotate(-90 79.4 137.2)">2</text>
<text x="97.7" y="136.6" transform="rotate(-90 97.7 136.6)">2</text>
<text x="110.9" y="136.6" transform="rotate(-90 110.9 136.6)">2</text>
<text x="131.1" y="137.2" transform="rotate(-90 131.1 137.2)">2</text>
<text x="144.3" y="137.2" transform="rotate(-90 144.3 137.2)">2</text>
<text x="163.9" y="137.2" transform="rotate(-90 163.9 137.2)">2</text>
<text x="177.2" y="137.2" transform="rotate(-90 177.2 137.2)">2</text>
<text x="229" y="141.3">3</text>
<text x="236.4" y="142.6">Port T3</text>
<text x="148.6" y="186.8">Title</text>
<text x="148.6" y="192.3">Size:</text>
<text x="148.6" y="196.4">Date:</text>
<text x="168" y="192.3">Number:</text>
<text x="168.5" y="196.4">Time: 5:10:23 PM</text>
<text x="192.8" y="192.3">Revision:</text>
<text x="192.8" y="196.4">Sheet</text>
<text x="202.2" y="196.4">of</text>
<text x="148.6" y="199.2">File:</text>
</g>
<g font-size="2.5" fill="#262626">
<text x="85.2" y="49.4">Boost Button</text>
<text x="58.1" y="87.8">Pause Switch</text>
<text x="58.7" y="85">Boost Button</text>
<text x="125.2" y="85">Hall Effect 1</text>
<text x="125.2" y="87.8">Hall Effect 2</text>
<text x="58.1" y="90.5">LED 1 - Red</text>
<text x="58.4" y="93.3">LED 1 - Green</text>
<text x="125.2" y="90.5">Hall Effect 3</text>
<text x="125.2" y="93.3">Boost Servo</text>
<text x="230.3" y="95.8">Heading Analog Voltage</text>
<text x="58.7" y="96">LED 2 - Red</text>
<text x="58.9" y="98.8">LED 2 - Green</text>
<text x="58.9" y="101.6">LED 3 - Red</text>
<text x="125.2" y="101.6">LED 5 - Red</text>
<text x="125.2" y="98.8">LED 5 - Green</text>
<text x="125.2" y="96">Debug</text>
<text x="58.7" y="104.3">LED 3 - Green</text>
<text x="125.2" y="107.1">LED 4 - Green</text>
<text x="125.2" y="104.3">LED 4 - Red</text>
<text x="230.3" y="104">TRANSMIT</text>
<text x="230.3" y="106.8">RECEIVE</text>
</g>
<text font-size="2.5" fill="#0a0a0a" x="148.6" y="201.9">Drawn By:</text>
</svg>
